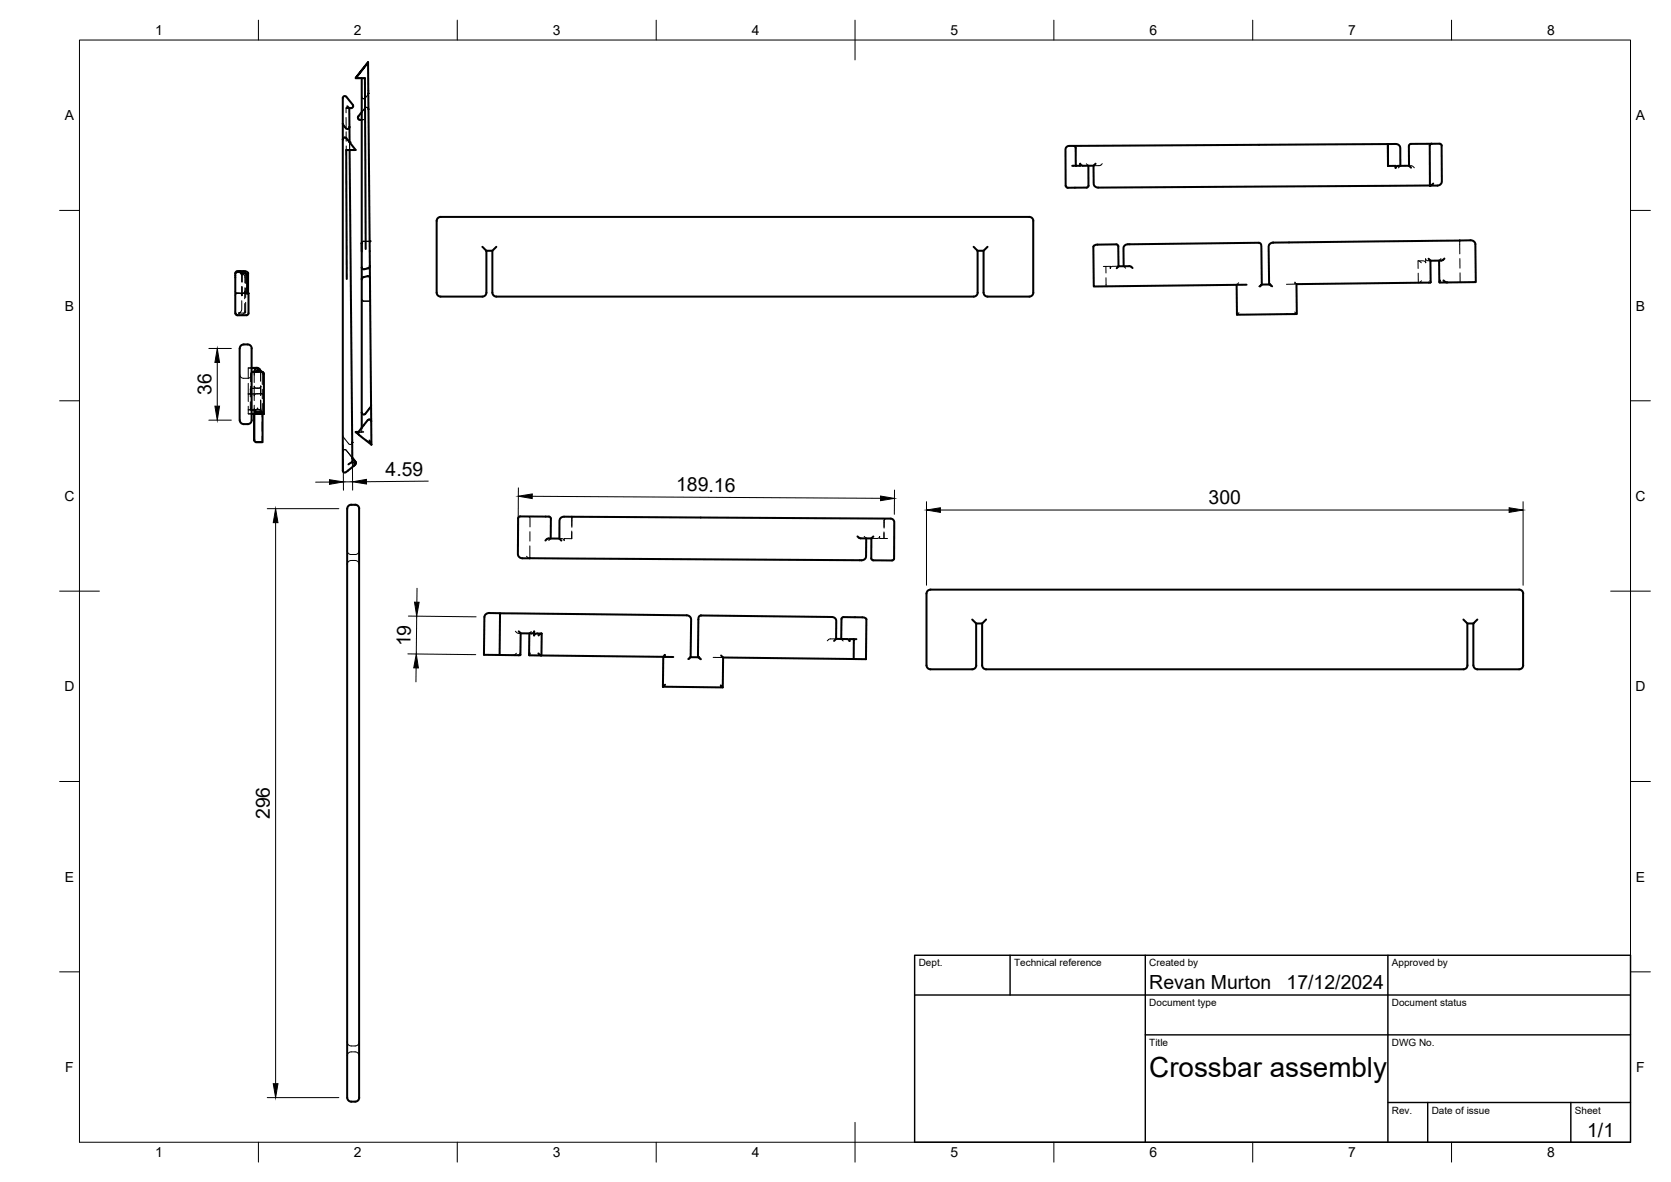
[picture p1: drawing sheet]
<svg xmlns="http://www.w3.org/2000/svg" width="420mm" height="297mm" viewBox="0 0 420 297" stroke-linecap="round" stroke-linejoin="round" font-family="sans-serif">
<!-- layer: Visible -->
<g fill="none" stroke="#000" stroke-width=".51">
<path d="M89.5 19.6h2.3l.1 43M91 19.6v47.6M91.6 17l.9-1.4 .1 7.2M92.5 15.6l-3 4 2-2.6M86.2 31.1v87.2a.53 .53 0 0 0 .4 .4 .53 .53 0 0 0 .5-.2l1.9-1.4M86.2 31.1l.9 1.3 .6-.1 .2-.4M87.1 34.8l.8 .9M87.1 34.7l-.2-.1a.5 .5 0 0 0-.7 .4M87.3 26.7l.5 .5M87.8 27.2l.1 8.6 1.5 1.9M87.8 27.2h.5M87.9 31.9h.1"/>
<path d="M87.9 37.7l.7 73.5M88.8 26.7l-.1 .2-.4 .3M88.8 26.6v.1M88.8 26.6l-1.5-2a.57 .57 0 0 0-.6-.4 .57 .57 0 0 0-.5 .5v6.4M89.4 37.7h-2.3l.1 32.4M90 29.6h.1M90.1 29.3a.5 .5 0 0 0 0 .5 .5 .5 0 0 0 .4 .3h.5M91 28.2l-1 1.3M92.6 23.4v4.1M92.6 22.8v.6M92.6 23.4h.1M92.6 27.4h.1"/>
<path d="M92.6 27.4l.8 84.3-3.2-2.4M270 36.7h.2l.3 .5v4.5M349 36.2l-80.2 .5a.94 .94 0 0 0-.9 1v9M349 36.2v5.5M349 36.2h.1M349 36.7v5h1.9v.5M349 36.2h1.9a1.08 1.08 0 0 1 1.2 1v4.5M349 36.2v.5M354.2 36.7l.1 5M360 36.1l-5.2 .1-.5 .2v.3M360 36.1l-.4 .3-.1 .2v10M362 36.1h-2"/>
<path d="M362 36.1l.3 .1 .2 .4M362.5 36.6v9a1.12 1.12 0 0 1-1.1 1h-1.7M110.8 54.5h148a.97 .97 0 0 1 1 1v18a1.01 1.01 0 0 1-1 1h-10.5a1.01 1.01 0 0 1-1-1v-10.5l1-1M110.8 54.5a1.01 1.01 0 0 0-1 1v18a1.01 1.01 0 0 0 1 1M268 46.7l.2 .4 .3 .1M272.2 41.6h-.3l-.3-.5v.6h-2M273.7 41.6l-.1 5.3-.4 .2-4.7 .1M275 41.6v4.6a1.08 1.08 0 0 0 1.1 .9l83.4-.5M275 41.6l-2.8 .1M275.5 41.1l-.5 .5M349 41.7h.1M354.3 41.7l.5 .5"/>
<path d="M354.3 41.7h-2.8l-.3 .1-.3 .4M359.5 46.6h.1M359.6 46.6h.1M360.4 46.1l-.7 .5M59.8 68.3l-.2 .1M59.9 68.2h1.8h-1.5M60 68.2l.2 .2M60 68.2l.9 .5M60.2 68.2h-.2M60.3 68.2h.2M60.6 68.7l1.2 .1 .3 .4M61.3 68.2h-1.8l-.3 .5v10l.3 .5h2.5l.4-.2 .1-5.3"/>
<path d="M61.3 68.2h.2M61.8 68.2l.3 .1 .3 .4M62.1 69.2v4.5h-.2h.5M62.3 73.7h.1M62.4 68.7v5M90.9 61.2l.1 2M91 67.2v40.3M91 61v.1M91 61.1v.1M93 66.8l-.3 .6-1.1 .3-.5-.1-.1-.4M93 66.8h.1M93 69.9l-.2-.4-.3-.1-1.4 .4-.1 .3"/>
<path d="M110.8 74.5h10.5M121.3 62l1 1v10.5a1.01 1.01 0 0 1-1 1M122.3 63h1.5M124.8 62l-1 1v10.5a1.01 1.01 0 0 0 1 1M244.8 62l1 1v10.5M245.8 63h1.5M245.8 73.5a1.01 1.01 0 0 1-1 1h-120M274.9 62l.1 10 38.4-.4M274.9 62a.92 .92 0 0 1 1-.5h5l.3 .4v5h2.9l.7 .5M281.3 66.9l-.5 .5M282.5 66.9v-4.5a1.17 1.17 0 0 1 1.6-1l32.4-.4a.78 .78 0 0 1 .7 1l.1 9.5h2l.6 .5M317.3 71.5l-.5 .5"/>
<path d="M359.2 65l.5 .5M359.7 65.5v5.5l-33.7 .4 .1 7.5-15.1 .2-.1-7.5M361.8 65.5l.1 5.4M362.1 70.5l-.1 .5h1.9M362.9 65.3l-.5 .2h-2.7M362.9 70.5l.5 .4 .5 .1M363.2 65l-.3 .3M369.7 60.4a1.18 1.18 0 0 1 1.3 1M369.7 60.4l-49.6 .6a1.11 1.11 0 0 0-1.1 1l.1 9.5M371 61.4l.1 9.5-7.2 .1M63.3 87.6v18M63.3 87.6a1.01 1.01 0 0 0-1-1h-1a1.04 1.04 0 0 0-1 1v18a1.01 1.01 0 0 0 1 1h1a1.01 1.01 0 0 0 1-1"/>
<path d="M63.5 93.5h2.3l.5 .2M63.5 93.5l-.2 .1M63.9 93.5h.1M64.5 92.4l-1.2 .1h1.4a1.01 1.01 0 0 0-.8 1M64.5 92.4l.8 .4M64.7 92.5l.2 .5M65.3 92.8l.5 .6M65.7 93.3a1.07 1.07 0 0 0-1.6 .2M65.9 93.5l.2 .1 .3 .4v10h-3.1M63.9 104l.1 6.9 .4 .2h1.6v-7.1M63.9 110.4v.2M88.6 111.2h.1"/>
<path d="M88.6 111.2v3.9M88.6 115.1v1.1M88.6 115l.9 1.3-.2 .5M88.6 115.1l.8 1M88.6 116.2l-1 .5M88.6 116.2h.1M88.7 116.2l.4 .3-.1 .6M89.2 116.7h.1M89.3 116.8l-.2 .2M89.5 108.6l.6 .5M89.5 116.4h.1M90 108.8v.1"/>
<path d="M90.1 108.9l.2 .4M90.1 108.6v.2M90.1 108.5h-.6l.6 .1M90.2 108.5l-.1 .1M91 107.5l-.9 1M92.4 105.6l-1.5 1.9M92.5 105.6l.2-.2a.5 .5 0 0 1 .6 .5M92.9 110.7l.5 1M93.3 101.9h.1M93.3 101.9l-1.1 1.7a.62 .62 0 0 1-.6 .5 .62 .62 0 0 1-.6-.4M90.3 127.9v148M90.3 127.8a1.01 1.01 0 0 0-1-1l-1 .1a.97 .97 0 0 0-1 .9v148.1a1.04 1.04 0 0 0 1 .9h1a1.01 1.01 0 0 0 1-1"/>
<path d="M130.3 130.3l-.1 9a1.12 1.12 0 0 0 1.1 1h1.9M137.9 135.3h2.8M138 135.3l-.9 .5M138 129.8h-7.2l-.4 .2-.1 .3M138 129.8l.3 .1 .2 .4v5M140.7 135.3l.5 .6M140.7 135.3v-4.5a1.08 1.08 0 0 1 1.1-1l82.2 .5a.94 .94 0 0 1 .9 1l-.1 9M143.8 129.8v.1M215.6 134.8l.6 .5h2.9M217.8 135.3v4.5a1.18 1.18 0 0 1-1.6 1l-83-.5M219.1 135.3v5.3l.5 .2 4.7 .1M219.6 134.8l-.5 .5"/>
<path d="M123.1 154.1h2.6l-.1 10.5h-3.9l.1-9.5M123.1 154a1.18 1.18 0 0 0-1.3 1M125.7 154.1l47 .5a1.12 1.12 0 0 1 1.1 1l-.1 9.5M130.4 158.7l.5 .5M130.9 159.2l-.1 5.4h-5.2M133.1 159.2l-.1 5.4M133.2 140.3h.1M134.3 158.7v1M134.3 158.7l-.3 .4-.3 .1h-2.8M135.1 159.2h1M135.1 159.2l-.6 .1-.2 .4M136.1 159.2v5.5h-3l.1-.5"/>
<path d="M136.1 159.2l-.7 .5M176.2 154.7a.78 .78 0 0 0-.6 1l-.1 9.5M176.2 154.7h.1M176.3 154.7l32.8 .4a1.05 1.05 0 0 1 1.2 1l-.1 4.5M224.8 140.3l-.2 .5h-.3M245.4 156.7h1.6M247.9 155.7l-.9 1v10.5a1.01 1.01 0 0 0 1 1M368 155.7l1 1v10.5M369 156.7h1.5M371.5 155.7l-1 1v10.5M383 149.2v18M383 149.2a1.01 1.01 0 0 0-1-1h-148a1.01 1.01 0 0 0-1 1v18a1.01 1.01 0 0 0 1 1h10.5a1.01 1.01 0 0 0 1-1l-.1-10.5-.9-1"/>
<path d="M135.4 164.2l.7 .5M136.1 164.7l30.7 .4M166.7 172.6h.1M166.8 165.1l-.1 7.5M166.8 165.1l.4-.5v.5h2.1M166.8 165.1h.1M167.2 172.1l-.5 .5M173.7 165.1l-.5 .5M173.7 165.1l2 .1M175.7 165.2h.1M175.8 165.2l.4 .5M181.2 172.2l.5 .5-15-.1"/>
<path d="M181.3 164.7l.5 .5 32.9 .4M181.8 165.2l-.1 7.5M210.2 160.6l-.5 .5M210.2 160.6h2.8l.3 .1 .3 .4v-.5h1.1M211.5 160.6l.2-5.3 .4-.2h4.7a.92 .92 0 0 1 1 .5l-.1 10.1-3-.1M215.3 160.6h-.6v5M369 167.2a1.01 1.01 0 0 1-1 1h-120.1M383 167.2a1.01 1.01 0 0 1-1 1h-10.5a1.01 1.01 0 0 1-1-1"/>
</g>
<!-- layer: Hidden -->
<g fill="none" stroke="#000" stroke-width=".25">
<path d="M89.5 19.5l2.3 .1M86.2 31.1l.9 1.2h.6l.2-.4M87 29.5v2.4M87 27.1v1.2M87 33.1v2.4M87.1 36.7v2.4M87.8 27.1v.1M87.9 35.8v1.9zM87.9 37.7h-.8M88.8 26.6l-.3 .5h-1.5l.8 .1M89.4 37.7h-1.5M90 29.6l.2 .4 1.2 .1h-.4"/>
<path d="M91 24.3l.3 .5 .5-.2M91.8 27.1l.5-.1 .3 .4M91.8 27.2l.5-.2 .3 .5M91.8 27.2l-.8 1M91.8 27.1l-.8 1.1M92.6 23.5l-.9 1.3h-.5l-.2-.5M92.6 23.4l-.1 .4M92.6 23.5h.1M270 36.7l.3 .1 .2 .3v2M87.1 40.3v2.3M87.1 43.8v2.4M87.1 47.4v2.4"/>
<path d="M87.1 51v2.3M87.1 54.5v2.4M87.1 58.1l.1 2.4M270.5 40.3v1.4M273.2 41.2l.5 .4M277.2 41.1l-.6 .5h-1.6M352.1 41.7l-.5 .5M354.3 41.7h.8l.5 .5M59.2 73.2l.3 .4 1.6 .1 .3-.1 .2-.4v.5M59.2 73.2l.2 .4 .6 .1M59.3 73.9l.3-.2h.8l.5 .5-.2-.3-.3-.2-.9 .1-.3 .4zM59.6 68.4l-.4 .8"/>
<path d="M59.9 68.2l-.1 .1M60 78.7l.2 .2M60.5 68.4l.4 .8M60.5 68.2l.3 .4v2.2M60.6 68.3l.2 .4M60.6 68.7l.3 .1a.97 .97 0 0 1 .7 .9v1.4M60.6 73.8h.1M60.6 73.7l.7-.1 .2-.4v1.9M60.8 75.6v2.1a1 1 0 0 1-.8 1h1.6l.1-.5M60.8 72v2.4M60.8 68.7l.1 2.2M60.8 72.1v2.1"/>
<path d="M60.9 68.7l.2 .2M61.5 68.2l.3 .5v2.5M61.5 76.3v2l-.3 .6-.5 .3-.9-.1-.4-.3-.2-.6M61.6 72.3v1.4M61.6 73.7h.5M61.8 72.4v2.4M61.8 76v2.5M62.4 73.8l-1.5-.1v.5M62.4 73.7v.1M87.2 61.7v2.4M87.2 65.3v2.3M87.2 68.8v1.2"/>
<path d="M90.9 61.1h.1M91 75.1l.4 .5h1.6M92.9 60.7h-1.5l-.4 .4M92.9 60.6h-1.5l-.4 .4M93 66.8l-.2 .4-1.3 .4-.3-.1-.2-.4M93 73.2v2.5h-1.6l-.4-.5M277.4 67h.7M278.1 67v1.6M278.1 69.8v2.2M281.2 66.9h-1.5l-.4 .2-.1 .3v-.5l-1.1 .1M281.2 66.9h.1M282.5 66.9l.5 .5"/>
<path d="M311.4 71.1l-.5 .5M311.5 78.6l-.5 .5M317.3 71.5h.1M317.3 71.5h-.3l-.5 .5M319.1 71.5l.5 .5M325.5 78.4l.6 .5M326 71.4l-.4-.5v.5h-2.1M326 71.4h.1M356.6 68.7v2.4M356.7 65.6l.7 .4M357.4 70.6l-.7 .5M359.5 70.5l.2 .4"/>
<path d="M359.7 65.5h-.9l-.3-.5v1l-.6-.4h-1.3v1.9M359.7 65.5h.1M362.3 65l-.5 .5M367 60.5l.1 3.3M367.1 65v2.4M367.1 68.6v2.3M60.3 94.1a1 1 0 0 0 1 1h1a1 1 0 0 0 1-1M62.4 99h1.5h-.9h.2M62.4 96.3v4.6M62.9 97.8v1.9M63 97.1v1.9M63.3 93.6l-.3 .3v2"/>
<path d="M63.3 92.5h-.9v2.7M63.9 97.6h-.9l.1 .5M63.9 93.5v2.6M63.9 97.3v3.4M63.9 97.6h-.8M64.1 93.5l-.2 .6M65.3 92.8l.2 .6v2.4M65.5 97v2.4M65.6 97l-.1 .3-.4 .2h-.9l-.3-.3 .3 .3 1 .1 .4-.5M65.6 97v2.3M65.7 93.3l.6 1v2M65.8 93.4l.2 .5v2.7"/>
<path d="M66 97.8v2.4M66.2 99.1l-.3-.2h-1.5l-.3 .2-.2 .3M66.2 99.1v.1M66.3 97.5v1.9l-.1-.3M66.3 99.5l-.3-.5h-.6h-1.1l-.4 .5M62.4 102.1v1.9M62.4 104h.9M62.9 101v1.9M63.1 102.6l-.1 .5h1.4l-.4-.2-.1-.3M63.9 103.5h.1M63.9 104l.4-.5h1.3l.4 .5M63.9 103.5l.2 .4 .3 .1h-2"/>
<path d="M63.9 103.1l.3 .5h1.8M63.9 110.5l.1 .3M63.9 110.6l.5 .4h1.5M63.9 103.4v.1M63.9 101.8v2.2M64.7 102.6l.3 .3 .6 .2 .3 .3h-1.7l-.3-.4h-1.5l3.1-.1M64.8 102.5l-.5 .5h-.4M65.5 102.5l.1 .5M65.5 102.9l.1 .1M65.5 100.6v2.3M65.6 103h-1.5M65.6 100.5v2.3"/>
<path d="M65.8 103.7h.1M65.9 111l.1 .1M65.9 106v2.4M65.9 109.6v1.4M66 101.4l-.1 3.4M66 103.6v.5l-.4-.5h-1.4l-.3 .5M66 103.6l.4 .4M86.2 113.5l.2-.4h.6l1.6 2M86.2 109.5l1.6 2.1h.5l.3-.4M86.2 113.5l.2-.4 .6-.1 1.6 2M88.6 111.2h.1M89.2 116.7l-.2 .4 .1-.1"/>
<path d="M89.4 116l.1 .4M89.5 108.5l1.5 1.2M90 108.8l.2 .4-.1-.1M90.1 108.5h1.3h-.4M91 107.5v1.1h-.9M91.9 110.5l1.5 1.1M93.3 101.9l-1.6 2.2h-.5l-.2-.5M87.3 138.4a.97 .97 0 0 0 1 .9h1a1 1 0 0 0 1-.9M132.4 139.8l.7 .5M132.8 129.8l.5 .4v2.2M133.2 137.2v3.1M133.2 133.6v2.4"/>
<path d="M138.5 135.3l-.5 .5M140.7 135.3l.9 .1 .3 .5v-.6l1.9 .1M143.8 133.7v1.7M143.8 133.5l-.1 1.9M143.8 129.9v2.4M143.8 129.9v2.6M217.3 134.8l.5 .5M219.1 135.3h1.7l.4-.5v.5h1.1M222.3 135.3h.9M222.3 133.7v1.6M222.3 132.5v-1.8l.5-.4-.3 .1-.2 .4v1.9M87.3 141.9a1 1 0 0 1 1-1h1a1 1 0 0 1 1 1"/>
<path d="M129.6 158.6l.6 .5 .7 .1M133.1 159.2h.1M133.6 158.7l-.5 .5M129.8 164.2l-.5 .4h-.4M130.7 164.2l.2 .4M173.7 165.1h-.3l-.5 .5M173.7 165.1h.1M175.5 165.2l.5 .5M175.5 165.2h.1M179.3 165.2h2.5M210.2 160.6h-1.6l-.6 .4M211.5 160.6l.5 .5"/>
<path d="M211.5 160.6h.1M87.3 261.8a1 1 0 0 0 1 1.1h1a1 1 0 0 0 1-1.1M87.3 265.4a1 1 0 0 1 1-1.1h1a1.04 1.04 0 0 1 1 1.1"/>
</g>
<!-- layer: Visible -->
<g fill="#000">
<circle cx="87.9" cy="35.8" r=".25"/>
<circle cx="60.6" cy="68.7" r=".25"/>
<circle cx="92.9" cy="60.6" r=".25"/>
<circle cx="65.8" cy="93.5" r=".25"/>
</g>
<!-- layer: BORDER -->
<g fill="none" stroke="#000" stroke-width=".25">
<path d="M20 10.1h390v276.9h-390zM65 5.1v5M115 5.1v5M165 5.1v5M215 5.1v10M265 5.1v5M315 5.1v5M365 5.1v5M15 52.9h5M410 52.9h5M15 100.7h5M410 100.7h5"/>
<path d="M15 148.6h10M405 148.6h10M15 196.4h5M410 196.4h5M15 244.2h5M410 244.2h5M65 287v5M115 287v5M165 287v5M215 282.1v9.9M265 287v5M315 287v5"/>
<path d="M365 287v5"/>
</g>
<!-- layer: TITLEBLOCK -->
<path d="M230 240.1h180v46.9h-180zM230 250h180M254 240.1v9.9M288 240.1v46.9M349 240.1v46.9M288 260.1h122M349 277.1h61M359 277.1v9.9M395 277.1v9.9" fill="none" stroke="#000" stroke-width=".36"/>
<!-- layer: FD_Dimensions -->
<g fill="none" stroke="#000" stroke-width=".25">
<path d="M52.5 87.6h5.7M54.6 91.1v11M52.5 105.6h5.7M86.3 111.8l.1 11.4M88.6 113.2l.1 10M67.2 127.8h18M69.3 131.3v141M82.8 121.1l-3.4 .1M88.6 121.1h-2.2M107.7 120.9l-15.6 .2M130.3 122.6v14.6M133.8 124.7l87.6 .5"/>
<path d="M224.9 123.2v6.1M233 126.1v21M236.5 128.2h143M383 126.1v21M102.7 154.8l17 .2M104.8 154.8l-.1 9.5M104.9 147.8l-.1 3.5M102.6 164.3l17 .2M104.6 167.8v3.6M67.2 275.8h18"/>
</g>
<path d="M54.6 87.6l.6 3.5h-1.2zM54 102.1h1.2l-.6 3.5zM69.3 127.8l.6 3.5h-1.2zM82.8 120.6l3.6 .5-3.6 .6zM88.6 121.1l3.5-.6 .1 1.1zM130.3 124.7l3.5-.6v1.2zM221.4 124.7l3.5 .6-3.5 .5zM233 128.2l3.5-.6v1.2zM379.5 127.6l3.5 .6-3.5 .6zM104.2 151.3h1.2l-.6 3.5zM104.7 164.3l.5 3.6-1.2-.1zM68.7 272.3h1.2l-.6 3.5z" fill="#000" stroke="#000" stroke-width=".25"/>
<text font-size="7" x="289" y="270.6">Crossbar assembly</text>
<g font-size="4.9">
<text x="53.2" y="99.3" transform="rotate(-90 53.2 99.3)">36</text>
<text x="97" y="119.6" transform="rotate(-1 97 119.6)">4.59</text>
<text x="170" y="123.5">189.16</text>
<text x="303.9" y="126.7">300</text>
<text x="103.2" y="162.5" transform="rotate(-89 103.2 162.5)">19</text>
<text x="67.8" y="205.9" transform="rotate(-90 67.8 205.9)">296</text>
<text x="289" y="248.5">Revan Murton</text>
<text x="323.5" y="248.5">17/12/2024</text>
<text x="399.1" y="285.7">1/1</text>
</g>
<g font-size="3.5">
<text x="39" y="8.8">1</text>
<text x="89" y="8.8">2</text>
<text x="139" y="8.8">3</text>
<text x="189" y="8.8">4</text>
<text x="239" y="8.8">5</text>
<text x="289" y="8.8">6</text>
<text x="339" y="8.8">7</text>
<text x="389" y="8.8">8</text>
<text x="16.3" y="30.2">A</text>
<text x="411.3" y="30.2">A</text>
<text x="16.3" y="78">B</text>
<text x="411.3" y="78">B</text>
<text x="16.2" y="125.9">C</text>
<text x="411.2" y="125.9">C</text>
<text x="16.2" y="173.7">D</text>
<text x="411.2" y="173.7">D</text>
<text x="16.3" y="221.6">E</text>
<text x="411.3" y="221.6">E</text>
<text x="16.4" y="269.4">F</text>
<text x="411.4" y="269.4">F</text>
<text x="39" y="290.8">1</text>
<text x="89" y="290.8">2</text>
<text x="139" y="290.8">3</text>
<text x="189" y="290.8">4</text>
<text x="239" y="290.8">5</text>
<text x="289" y="290.8">6</text>
<text x="339" y="290.8">7</text>
<text x="389" y="290.8">8</text>
</g>
<g font-size="2.5">
<text x="231" y="242.9">Dept.</text>
<text x="255" y="242.9">Technical reference</text>
<text x="289" y="242.9">Created by</text>
<text x="350" y="242.9">Approved by</text>
<text x="289" y="252.8">Document type</text>
<text x="350" y="252.8">Document status</text>
<text x="289" y="262.9">Title</text>
<text x="350" y="262.9">DWG No.</text>
<text x="350" y="279.9">Rev.</text>
<text x="360" y="279.9">Date of issue</text>
<text x="396" y="279.9">Sheet</text>
</g>
</svg>
